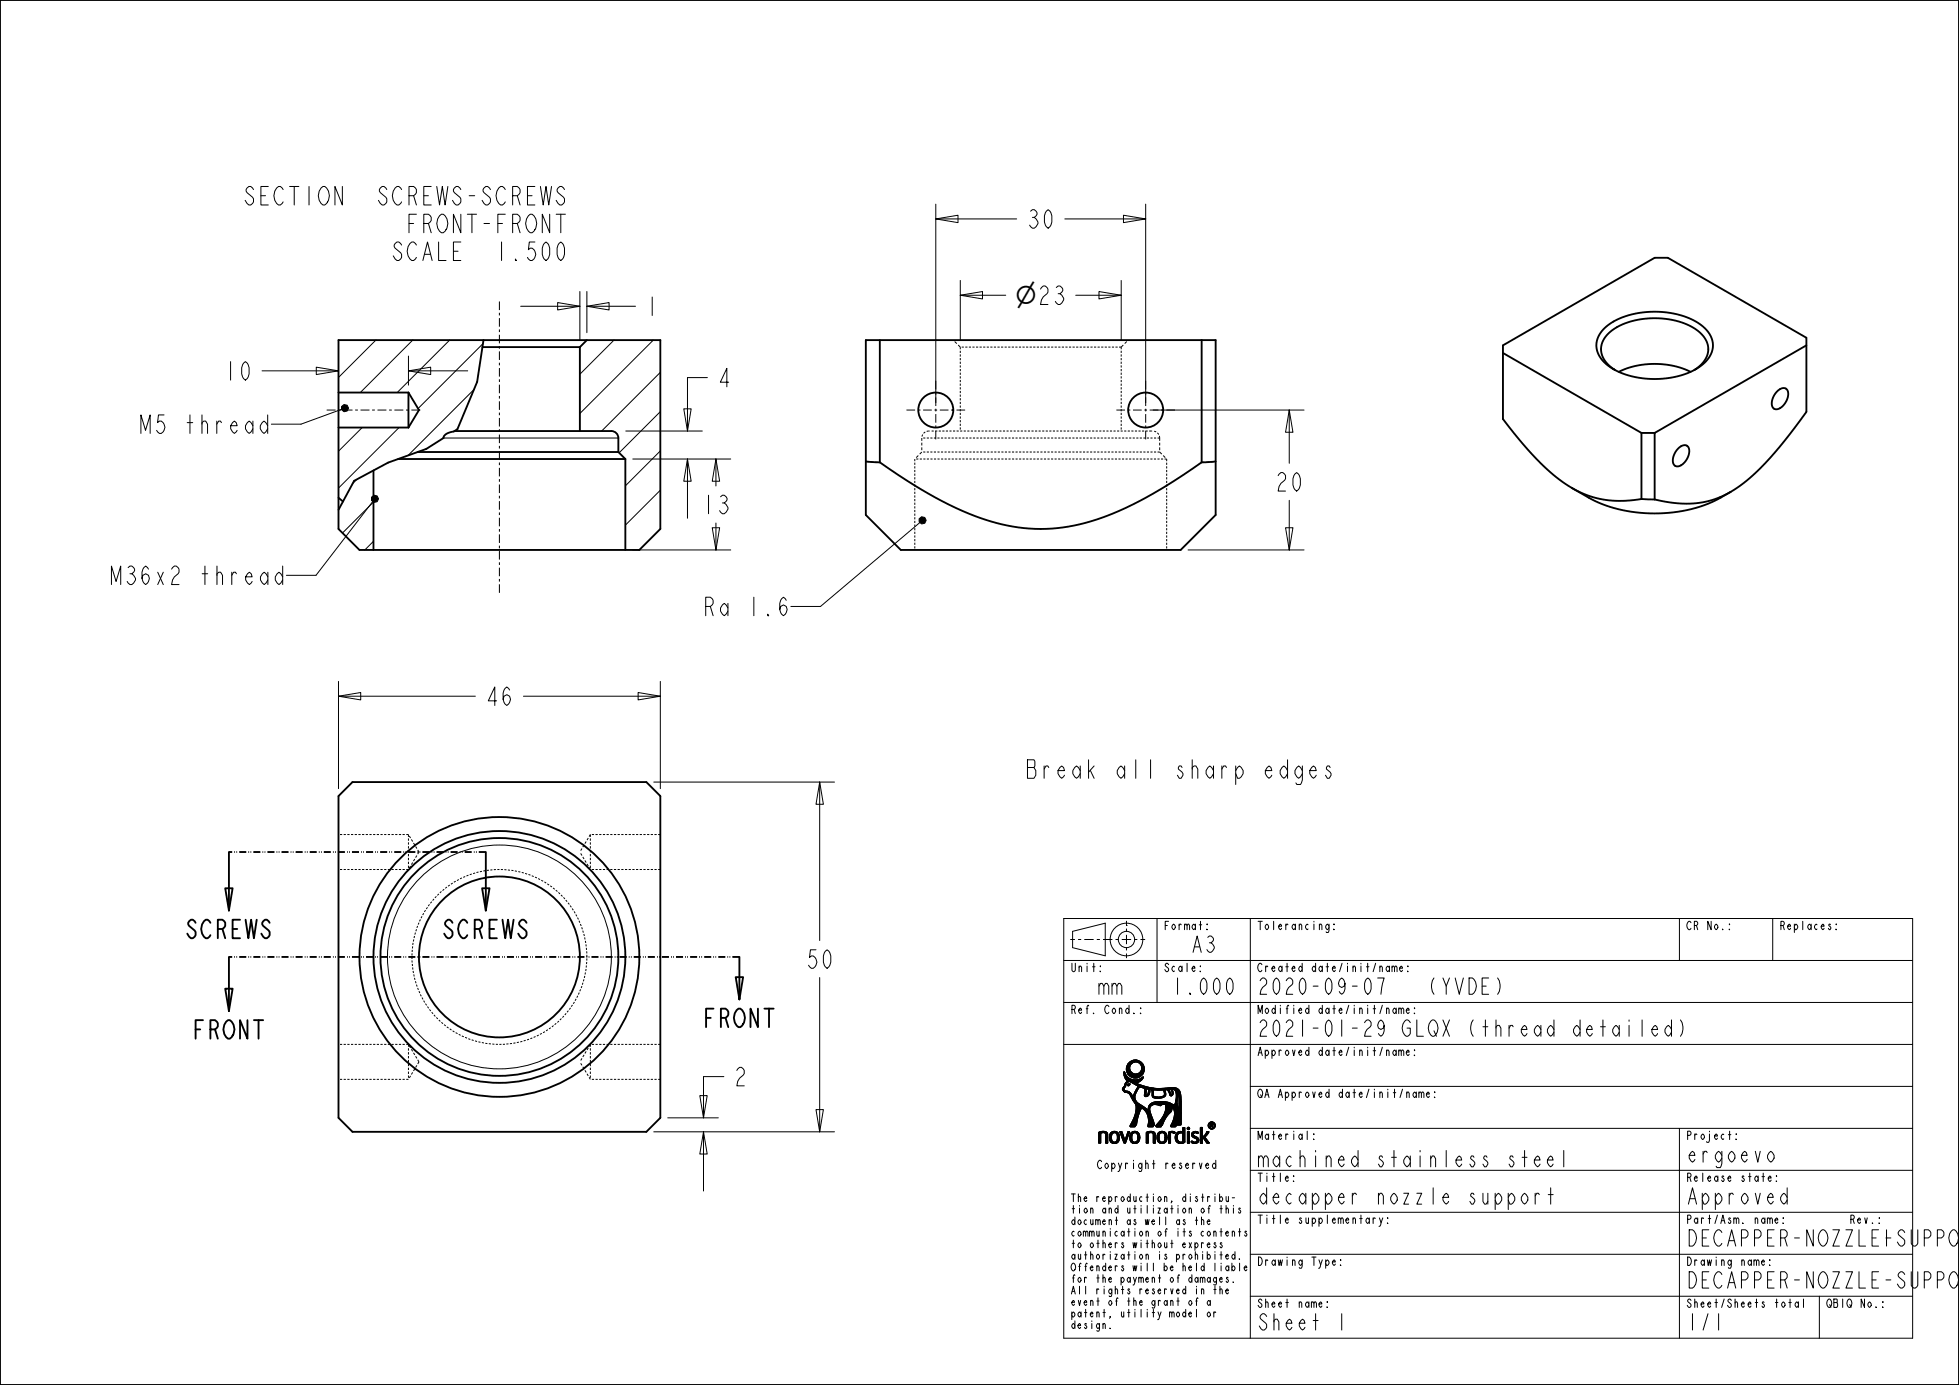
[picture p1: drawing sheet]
<svg xmlns="http://www.w3.org/2000/svg" width="420mm" height="297mm" viewBox="0 0 420 297" stroke-linecap="round" stroke-linejoin="round" font-family="sans-serif">
<g fill="none" stroke="#000" stroke-width=".4">
<path d="M0 0h420v297h-420zM72.6 72.9h69v40.5l-4.5 4.5h-60l-4.5-4.5zM103.4 74.4h20.9M103.7 72.9l-1.4 9-4.2 10.1-.8 .5-1.1 .3a1.54 1.54 0 0 0-1.1 1.1M124.3 74.4v18M125.8 72.9l-1.5 1.5M185.6 72.9h75v37.5l-7.5 7.5h-60l-7.5-7.5zM188.6 72.9v26.2M257.6 72.9v26.2M322.2 75.7l29.7 17.1M344 70.3a17 17 0 0 1 12.4-3.4 13.4 13.4 0 0 1 9.9 4.4 4.8 4.8 0 0 1-1.2 6.8 18 18 0 0 1-13.7 2.9 11.8 11.8 0 0 1-8.4-4.5 4.7 4.7 0 0 1 1-6.2zM345.9 79.1l.4 .3"/>
<path d="M345.9 79.1a4.7 4.7 0 0 1-2.1-6.2 10.4 10.4 0 0 1 7.5-4.4 16.2 16.2 0 0 1 13.3 2.9 4.5 4.5 0 0 1-.6 7.4l-.8 .6M347.1 79.7a18.2 18.2 0 0 1 15.3 0M387.3 74.1l-32.5 18.7M72.6 91.7h15M72.6 84.2h15M85.4 98.4h48.7M87.6 84.2v7.5M87.6 84.2l2.2 3.7-2.2 3.8M89.5 96.9h43.1M95.1 93.9h.1M95.1 93.9l-3.7 2.4-8.2 2.9-7.3 3.9-3.3 6.2M97.4 92.4h33.7a1.5 1.5 0 0 1 1.5 1.5v3"/>
<path d="M132.6 96.9l1.5 1.5M134.1 98.4v19.5M185.6 99l3 .1M188.6 99.1a87.4 87.4 0 0 0 22.6 12.3 37.8 37.8 0 0 0 28.6-1.8 100.3 100.3 0 0 0 17.8-10.5M260.6 99l-3 .1M351.9 92.8h2.9M351.9 92.8v14.2M354.8 92.8v14.3M359.9 96.1a1.25 1.25 0 0 1 2.2 0 3.4 3.4 0 0 1-2.5 3.9 1.23 1.23 0 0 1-.9-1.7l.4-1.1zM381.1 83.8a1.25 1.25 0 0 1 2.2 0 3.4 3.4 0 0 1-2.5 4 1.23 1.23 0 0 1-.9-1.8l.4-1.1zM72.6 106.7l.9 .8M80.1 100.9v17"/>
<path d="M337.1 104.7l3.5 2a31.3 31.3 0 0 0 28.3 0l2.1-1.2M337.1 104.7a47.4 47.4 0 0 1-12.5-11.8l-2.4-3v-15.8l32.6-18.8h2.8l29.7 17.1v15.9a71.7 71.7 0 0 1-13.6 15.4l-2.7 1.8M337.1 104.7a21 21 0 0 0 14.8 2.3M351.9 107l2.9 .1M371 105.5a19.5 19.5 0 0 1-14.8 1.9l-1.4-.3M75.6 167.7h63l3 3v69l-3 3h-63l-3-3v-69zM41.9 197.9l-.6-.7a.91 .91 0 0 0-1 1l.6 .7a1.39 1.39 0 0 1 .8 2l-.4 .3a1.31 1.31 0 0 1-1.1-1M45.1 197.9l-.6-.7a1.31 1.31 0 0 0-1.2 1 2.47 2.47 0 0 0 .8 3h.4l.6-.7M46.7 199.2h1l.6-.7v-.6l-.6-.7h-1v4M47.7 199.2l.6 2M48.3 190.5h1.6l-.8 4.7zM49.1 182.7v12.5"/>
<path d="M49.9 199.2h1M51.5 197.2h-1.6v4h1.6M52.7 197.2l.5 4 .6-4 .6 4 .6-4M57.8 197.9l-.6-.7a.91 .91 0 0 0-1 1l.6 .7a1.39 1.39 0 0 1 .8 2l-.4 .3a1.31 1.31 0 0 1-1.2-1M97 197.9l-.6-.7a.91 .91 0 0 0-1 1l.6 .7a1.39 1.39 0 0 1 .8 2l-.4 .3a1.31 1.31 0 0 1-1.2-1M100.2 197.9l-.6-.7a1.31 1.31 0 0 0-1.2 1 2.47 2.47 0 0 0 .8 3h.4l.6-.7M101.8 199.2h1l.6-.7v-.6l-.6-.7h-1v4M102.8 199.2l.6 2M103.4 190.5h1.5l-.7 4.7zM104.2 182.7v12.5M104.9 199.2h1M106.5 197.2h-1.6v4h1.6"/>
<path d="M107.7 197.2l.6 4 .6-4 .6 4 .6-4M112.9 197.9l-.6-.7a.91 .91 0 0 0-1 1l.6 .7a1.39 1.39 0 0 1 .8 2l-.4 .3a1.31 1.31 0 0 1-1.2-1M43.5 218.8h-1.6v3.9M48.3 212h1.6l-.8 4.8zM48.5 219.1l.4-.3a1.31 1.31 0 0 1 1.2 1 2.47 2.47 0 0 1-.8 2.9 1.31 1.31 0 0 1-1.2-1 2.6 2.6 0 0 1 .4-2.6zM49.1 205.2v11.6M53 218.8v3.9l-1.5-3.9v3.9M54.4 218.8h2M55.4 218.8v3.9M151.4 218.3h1M153 216.3h-1.6v4M154.6 218.3h.9l.6-.7v-.6l-.6-.7h-.9v4"/>
<path d="M155.5 218.3l.6 2M157.7 209.5h1.6l-.8 4.8zM157.9 216.6l.4-.3a1.31 1.31 0 0 1 1.2 1 2.47 2.47 0 0 1-.8 3 1.31 1.31 0 0 1-1.2-1 2.6 2.6 0 0 1 .4-2.7zM158.5 205.2v9.1M162.5 216.3v4l-1.6-4v4M163.9 216.3h2M164.9 216.3v4M41.9 220.7h1M45.1 220.7h1l.6-.6v-.7l-.6-.6h-1v3.9M46.1 220.7l.6 2"/>
<circle cx="200.6" cy="87.9" r="3.8"/>
<circle cx="245.6" cy="87.9" r="3.8"/>
<circle cx="107.1" cy="205.2" r="30"/>
<circle cx="107.1" cy="205.2" r="25.5"/>
<circle cx="107.1" cy="205.2" r="27"/>
<circle cx="107.1" cy="205.2" r="17.3"/>
</g>
<path d="M104.2 182.7h-55.1M158.5 205.2h-109.4" fill="none" stroke="#000" stroke-width=".4" stroke-dasharray="1.5 .5 .2 .3 .2 .5" stroke-linecap="butt"/>
<g fill="none" stroke="#000" stroke-width=".21">
<path d="M72.7 72.9l-.1 .1M80.6 72.9l-8 8M88.5 72.9l-11.3 11.3M96.4 72.9l-11.2 11.3M103.5 73.7l-13.9 13.9M107.1 64.6v1.9M107.1 67.1v.5M107.1 68.2v1.9M107.1 70.6v.6M107.1 71.8v1.8M107.1 74.2v.6M107.1 75.4v1.8"/>
<path d="M107.1 77.8v.5M107.1 78.9v1.9M131.6 72.9l-7.3 7.4M140.1 72.9l-15.8 15.8M141.6 79.8l-12.6 12.6M204.7 73.2l.4 .5M205.4 74l.5 .4v.5M205.9 75.2v.5M205.9 76v.5M205.9 76.8v.4M205.9 77.6v.4M205.9 78.3v.5"/>
<path d="M205.9 79.1v.5M205.9 79.9v.5M206.2 74.4h.4M207 74.4h.4M207.7 74.4h.5M208.5 74.4h.4M209.3 74.4h.4M210 74.4h.5M210.8 74.4h.4M211.6 74.4h.4M212.3 74.4h.5M213.1 74.4h.4"/>
<path d="M213.9 74.4h.4M214.6 74.4h.5M215.4 74.4h.4M216.2 74.4h.4M216.9 74.4h.5M217.7 74.4h.4M218.5 74.4h.4M219.2 74.4h.5M220 74.4h.4M220.8 74.4h.4M221.5 74.4h.5M222.3 74.4h.4"/>
<path d="M223.1 74.4h.4M223.8 74.4h.5M224.6 74.4h.4M225.4 74.4h.4M226.1 74.4h.5M226.9 74.4h.4M227.7 74.4h.4M228.4 74.4h.5M229.2 74.4h.4M230 74.4h.4M230.7 74.4h.5M231.5 74.4h.4"/>
<path d="M232.3 74.4h.4M233 74.4h.5M233.8 74.4h.4M234.6 74.4h.4M235.3 74.4h.5M236.1 74.4h.4M236.9 74.4h.4M237.6 74.4h.5M238.4 74.4h.4M239.2 74.4h.4M239.9 74.4h.5M240.4 74.4v.5"/>
<path d="M240.4 75.2v.5M240.4 76v.5M240.4 76.8v.4M240.4 77.6v.4M240.4 78.3v.5M240.4 79.1v.5M240.4 79.9v.5M240.8 74l-.4 .4M241.6 73.2l-.5 .5M70 87.9h1.9M72.5 87.9h.6M73.2 87.8l-8.7 3.2h-6.3"/>
<path d="M73.2 87.2l.6-.5 .6 .2 .3 .6-.3 .6-.6 .2-.6-.4zM73.7 87.9h1.9M76.2 87.9h.5M77.3 87.9h1.9M77.7 91.7l-5.1 5.1M79.8 87.9h.6M80.9 87.9h1.9M83.4 87.9h.6M84.6 87.9h1.9M85.6 91.7l-13 13M87.1 87.9h.5M88.2 87.9h1.9"/>
<path d="M95.1 93.9h37.5M101.6 83.5l-14.1 14.2M107.1 81.3v.6M107.1 82.5v1.8M107.1 84.9v.6M107.1 86.1v1.8M107.1 88.5v.5M107.1 89.6v1.9M107.1 92v.6M107.1 93.2v1.8M107.1 95.6v.6M107.1 96.8v1.8"/>
<path d="M107.1 99.2v.5M141.6 88.3l-8.9 8.8M141.6 96.7l-7.5 7.5M185.6 99h.6M186.6 99.1h.6M187.6 99.1h.6M194.3 87.9h1.9M196.1 98.4v.5M196.1 99.2v.5M196.1 100v.5M196.1 98.4h.1M196.4 98.4h.5"/>
<path d="M196.8 87.9h.5M196.9 97.7l-.5 .4M197.2 98.4h.5M197.6 93.9v.6M197.6 94.9v.6M197.6 95.9v.6M197.6 96.9h.1M197.6 96.9l-.4 .5M197.8 93.2l-.1 .4M197.9 87.9h1.9M197.9 93.9h.5M197.9 96.9h.5"/>
<path d="M198 98.4h.4M198.4 92.6l-.4 .3M198.7 93.9h.5M198.7 96.9h.5M198.7 98.4h.5M199.3 92.4l-.6 .1M199.4 92.4h.1M199.5 93.9h.4M199.5 96.9h.4M199.5 98.4h.4M199.7 92.4h.5M200.2 93.9h.5"/>
<path d="M200.2 96.9h.5M200.2 98.4h.5M200.3 87.9h.6M200.5 92.4h.5M200.6 81.6v1.9M200.6 84.1v.5M200.6 85.2v1.9M200.6 87.6v.6M200.6 88.8v1.8M200.6 91.2v.6M200.6 92.4v1.8M201 93.9h.4"/>
<path d="M201 96.9h.4M201 98.4h.5M201.3 92.4h.4M201.5 87.9h1.8M201.7 93.9h.5M201.7 96.9h.5M201.8 98.4h.4M202 92.4h.5M202.5 93.9h.5M202.5 96.9h.5M202.5 98.4h.5M202.8 92.4h.4"/>
<path d="M203.3 93.9h.4M203.3 96.9h.4M203.3 98.4h.4M203.6 92.4h.4M203.9 87.9h.6M204 93.9h.5M204 96.9h.5M204 98.4h.5M204.3 92.4h.5M204.8 93.9h.4M204.8 96.9h.4M204.8 98.4h.5"/>
<path d="M205.1 87.9h1.8M205.1 92.4h.4M205.5 93.9h.5M205.5 96.9h.5M205.6 98.4h.4M205.8 92.4h.5M205.9 80.7v.5M205.9 81.5v.4M205.9 82.3v.4M205.9 83v.5M205.9 83.8v.5M205.9 84.6v.5"/>
<path d="M205.9 85.4v.5M205.9 86.2v.4M205.9 87v.4M205.9 87.7v.5M205.9 88.5v.5M205.9 89.3v.5M205.9 90.1v.5M205.9 90.9v.4M205.9 91.6v.5M205.9 92.4h.1M206.3 93.9h.5M206.3 96.9h.5"/>
<path d="M206.3 98.4h.5M206.6 92.4h.5M207.1 93.9h.4M207.1 96.9h.4M207.1 98.4h.4M207.4 92.4h.4M207.8 93.9h.5M207.8 96.9h.5M207.8 98.4h.5M208.1 92.4h.5M208.6 93.9h.4M208.6 96.9h.4"/>
<path d="M208.6 98.4h.5M208.9 92.4h.5M209.4 93.9h.4M209.4 96.9h.4M209.4 98.4h.4M209.7 92.4h.4M210.1 93.9h.5M210.1 96.9h.5M210.1 98.4h.5M210.4 92.4h.5M210.9 93.9h.4M210.9 96.9h.4"/>
<path d="M210.9 98.4h.4M211.2 92.4h.5M211.6 93.9h.5M211.6 96.9h.5M211.6 98.4h.5M212 92.4h.4M212.4 93.9h.5M212.4 96.9h.5M212.4 98.4h.5M212.7 92.4h.5M213.2 93.9h.4M213.2 96.9h.4"/>
<path d="M213.2 98.4h.4M213.5 92.4h.5M213.9 93.9h.5M213.9 96.9h.5M213.9 98.4h.5M214.3 92.4h.4M214.7 93.9h.4M214.7 96.9h.4M214.7 98.4h.4M215 92.4h.5M215.4 93.9h.5M215.4 96.9h.5"/>
<path d="M215.4 98.4h.5M215.8 92.4h.4M216.2 93.9h.5M216.2 96.9h.5M216.2 98.4h.5M216.6 92.4h.4M217 93.9h.4M217 96.9h.4M217 98.4h.4M217.3 92.4h.5M217.7 93.9h.5M217.7 96.9h.5"/>
<path d="M217.7 98.4h.5M218.1 92.4h.4M218.5 93.9h.4M218.5 96.9h.4M218.5 98.4h.4M218.8 92.4h.5M219.2 93.9h.5M219.2 96.9h.5M219.3 98.4h.4M219.6 92.4h.5M220 93.9h.5M220 96.9h.5"/>
<path d="M220 98.4h.5M220.4 92.4h.4M220.8 93.9h.4M220.8 96.9h.4M220.8 98.4h.4M221.1 92.4h.5M221.5 93.9h.5M221.5 96.9h.5M221.5 98.4h.5M221.9 92.4h.5M222.3 93.9h.4M222.3 96.9h.4"/>
<path d="M222.3 98.4h.4M222.7 92.4h.4M223.1 93.9h.4M223.1 96.9h.4M223.1 98.4h.4M223.4 92.4h.5M223.8 98.4h.5M223.8 93.9h.5M223.8 96.9h.5M224.2 92.4h.5M224.6 98.4h.4M224.6 93.9h.4"/>
<path d="M224.6 96.9h.4M225 92.4h.4M225.3 98.4h.5M225.3 93.9h.5M225.3 96.9h.5M225.7 92.4h.5M226.1 98.4h.5M226.1 93.9h.5M226.1 96.9h.5M226.5 92.4h.5M226.9 98.4h.4M226.9 93.9h.4"/>
<path d="M226.9 96.9h.4M227.3 92.4h.4M227.6 98.4h.5M227.6 93.9h.5M227.6 96.9h.5M228 92.4h.5M228.4 98.4h.4M228.4 93.9h.4M228.4 96.9h.4M228.8 92.4h.4M229.1 98.4h.5M229.1 93.9h.5"/>
<path d="M229.1 96.9h.5M229.6 92.4h.4M229.9 98.4h.5M229.9 93.9h.5M229.9 96.9h.5M230.3 92.4h.5M230.7 98.4h.4M230.7 93.9h.4M230.7 96.9h.4M231.1 92.4h.4M231.4 98.4h.5M231.4 93.9h.5"/>
<path d="M231.4 96.9h.5M231.8 92.4h.5M232.2 98.4h.4M232.2 93.9h.4M232.2 96.9h.4M232.6 92.4h.5M232.9 98.4h.5M232.9 93.9h.5M232.9 96.9h.5M233.4 92.4h.4M233.7 98.4h.5M233.7 93.9h.5"/>
<path d="M233.7 96.9h.5M234.1 92.4h.5M234.5 98.4h.4M234.5 93.9h.4M234.5 96.9h.4M234.9 92.4h.5M235.2 98.4h.5M235.2 93.9h.5M235.2 96.9h.5M235.7 92.4h.4M236 98.4h.4M236 93.9h.4"/>
<path d="M236 96.9h.4M236.4 92.4h.5M236.7 98.4h.5M236.8 93.9h.4M236.8 96.9h.4M237.2 92.4h.5M237.5 98.4h.5M237.5 93.9h.5M237.5 96.9h.5M238 92.4h.4M238.3 98.4h.4M238.3 93.9h.4"/>
<path d="M238.3 96.9h.4M238.7 92.4h.5M239 98.4h.5M239 93.9h.5M239 96.9h.5M239.3 87.9h1.9M239.5 92.4h.5M239.8 98.4h.4M239.8 93.9h.5M239.8 96.9h.5M240.3 92.4h.4M240.4 80.7v.5"/>
<path d="M240.4 81.5v.4M240.4 82.3v.4M240.4 83v.5M240.4 83.8v.5M240.4 84.6v.5M240.4 85.4v.5M240.4 86.2v.4M240.4 87v.4M240.4 87.7v.5M240.4 88.5v.5M240.4 89.3v.5M240.4 90.1v.5"/>
<path d="M240.4 90.9v.4M240.4 91.6v.5M240.4 92.4h.1M240.5 98.4h.5M240.6 93.9h.4M240.6 96.9h.4M241 92.4h.5M241.3 98.4h.5M241.3 93.9h.5M241.3 96.9h.5M241.8 87.9h.5M241.8 92.4h.4"/>
<path d="M242.1 98.4h.4M242.1 93.9h.4M242.1 96.9h.4M242.6 92.4h.4M242.8 98.4h.5M242.8 93.9h.5M242.8 96.9h.5M242.9 87.9h1.9M243.3 92.4h.5M243.6 98.4h.4M243.6 93.9h.5M243.6 96.9h.5"/>
<path d="M244.1 92.4h.4M244.3 98.4h.5M244.4 93.9h.4M244.4 96.9h.4M244.8 92.4h.5M245.1 98.4h.5M245.1 93.9h.5M245.1 96.9h.5M245.3 87.9h.6M245.6 92.4h.5M245.6 81.6v1.9M245.6 84.1v.5"/>
<path d="M245.6 85.2v1.9M245.6 87.6v.6M245.6 88.8v1.8M245.6 91.2v.6M245.6 92.4v1.8M245.9 98.4h.4M245.9 93.9h.4M245.9 96.9h.4M246.4 92.4h.6M246.5 87.9h1.8M246.6 98.4h.5M246.6 93.9h.5"/>
<path d="M246.6 96.9h.5M247.4 98.4h.4M247.4 93.9h.5M247.4 96.9h.5M247.4 92.5l.5 .1M248.1 92.8l.3 .4M248.2 98.4h.4M248.2 93.9h.4M248.2 96.9h.4M248.6 93.5v.4M248.6 96.9l.5 .5M248.6 93.9v.6"/>
<path d="M248.6 94.9v.6M248.6 95.9v.6M248.6 96.9h.1M248.9 98.4h.5M248.9 87.9h.6M249.4 97.7l.4 .4M249.7 98.4h.4v.5M250.1 87.9h1.8M250.1 99.2v.5M250.1 100v.5M258.2 99.1h-.6M259.2 99.1h-.6"/>
<path d="M260.2 99l-.6 .1M76.5 102.8l-.9 .9M79.6 106.6l.6-.4 .7 .1 .3 .7-.3 .6-.7 .1-.6-.4zM79.9 107.6l-12.2 15.8h-6.3M80.1 107.7l-6.7 6.6M80.1 116.1l-1.9 1.8M107.1 100.3v1.9M107.1 102.7v.6M107.1 103.9v1.8M107.1 106.3v.6M107.1 107.5v1.8M107.1 109.9v.6"/>
<path d="M107.1 111v1.9M107.1 113.4v.6M107.1 114.6v1.8M107.1 117v.6M107.1 118.2v1.8M141.6 105.1l-7.5 7.5M196.1 100.8v.4M196.1 101.6v.4M196.1 102.3v.5M196.1 103.1v.5M196.1 103.9v.5M196.1 104.7v.4"/>
<path d="M196.1 105.5v.4M196.1 106.2v.5M196.1 107v.5M196.1 107.8v.5M196.1 108.6v.4M196.1 109.4v.4M196.1 110.1v.5M196.1 110.9v.5M196.1 111.7v.5M196.1 112.5v.4M196.1 113.3v.4M196.1 114v.5"/>
<path d="M196.1 114.8v.5M196.1 115.6v.5M196.1 116.4v.4M196.1 117.2v.4M196.1 117.9h.1M197.1 111.2l.5-.4 .7 .2 .3 .6-.3 .6-.7 .2-.5-.5zM197.2 112.1l-21.3 18h-6.3M250.1 100.8v.4M250.1 101.6v.4M250.1 102.3v.5M250.1 103.1v.5M250.1 103.9v.5"/>
<path d="M250.1 104.7v.4M250.1 105.5v.4M250.1 106.2v.5M250.1 107v.5M250.1 107.8v.5M250.1 108.6v.4M250.1 109.4v.4M250.1 110.1v.5M250.1 110.9v.5M250.1 111.7v.5M250.1 112.5v.4M250.1 113.3v.4"/>
<path d="M250.1 114v.5M250.1 114.8v.5M250.1 115.6v.5M250.1 116.4v.4M250.1 117.2v.4M250.1 117.9h.1M107.1 120.6v.6M107.1 121.7v1.9M107.1 124.1v.6M107.1 125.3v1.8M72.9 179h.5M73.7 179h.5"/>
<path d="M74.5 179h.4M75.3 179h.4M76 179h.5M76.8 179h.5M77.6 179h.5M78.4 179h.5M79.2 179h.5M80 179h.5M80.8 179h.5M81.6 179h.4M82.4 179h.4M83.2 179h.4"/>
<path d="M83.9 179h.5M84.7 179h.5M85.5 179h.5M86.3 179h.5M87.1 179h.5M87.6 179v.5M87.6 179.8v.5M87.6 179h.1M87.8 179.3l.2 .4M126.1 179.7l-.2 .5M126.3 179.4l.3-.4v.5M126.6 179.8v.5"/>
<path d="M126.9 179h.5M127.7 179h.5M128.5 179h.4M129.3 179h.4M130 179h.5M130.8 179h.5M131.6 179h.5M132.4 179h.5M133.2 179h.5M134 179h.5M134.8 179h.5M135.6 179h.4"/>
<path d="M136.4 179h.4M137.2 179h.4M137.9 179h.5M138.7 179h.5M139.5 179h.5M140.3 179h.5M141.1 179h.5M72.9 186.5h.5M73.7 186.5h.5M74.5 186.5h.4M75.3 186.5h.4M76 186.5h.5"/>
<path d="M76.8 186.5h.5M77.6 186.5h.5M78.4 186.5h.5M79.2 186.5h.5M80 186.5h.5M80.8 186.5h.5M81.6 186.5h.4M82.4 186.5h.4M83.2 186.5h.4M83.9 186.5h.5M84.7 186.5h.5M85.5 186.5h.5"/>
<path d="M86.3 186.5h.5M87.1 186.5h.5M87.6 180.6v.5M87.6 181.5v.5M87.6 182.3v.5M87.6 183.1v.5M87.6 184v.5M87.6 184.8v.5M87.6 185.6v.5M87.6 186.5h.1M88 185.7l-.2 .5M88.2 180l.3 .5"/>
<path d="M88.5 185l-.3 .4M88.7 180.8l.2 .4M88.9 184.2l-.2 .5M89.1 181.5l.3 .5M89.4 183.5l-.3 .4M89.6 182.3l.2 .4-.2 .5M124.3 182.7h.1M124.5 183l.3 .5M124.8 182l-.3 .4M124.9 183.8l.3 .4M125.2 181.2l-.3 .5M125.4 184.5l.3 .5"/>
<path d="M125.7 180.5l-.3 .4M125.9 185.3l.2 .4M126.3 186l.3 .5M126.6 180.6v.5M126.6 181.5v.5M126.6 182.3v.5M126.6 183.1v.5M126.6 184v.5M126.6 184.8v.5M126.6 185.6v.5M126.6 186.5h.1M126.9 186.5h.5"/>
<path d="M127.7 186.5h.5M128.5 186.5h.4M129.3 186.5h.4M130 186.5h.5M130.8 186.5h.5M131.6 186.5h.5M132.4 186.5h.5M133.2 186.5h.5M134 186.5h.5M134.8 186.5h.5M135.6 186.5h.4M136.4 186.5h.4"/>
<path d="M137.2 186.5h.4M137.9 186.5h.5M138.7 186.5h.5M139.5 186.5h.5M140.3 186.5h.5M141.1 186.5h.5M228.1 197h182v90h-182zM230 199.7l7-1.7v7l-7-1.8zM241.5 198.5h.1M241.5 197.5v1M241.5 199.1v.7M248.1 197v18"/>
<path d="M268.1 197v90M360.1 197v9M380.1 197v9M228.1 215h182M228.1 206h182M229.5 201.5h1M231.1 201.5h.7M232.5 201.5h2M235.1 201.5h.7M236.5 201.5h2M239.2 201.5h.6M240.5 201.5h2"/>
<path d="M241.5 200.5v2M241.5 203.1v.7M241.5 204.5v1M243.2 201.5h.6M244.5 201.5h1M360.3 218.7a3.1 3.1 0 0 1 0 3.5M72.9 231.5h.5M72.9 224h.5M73.7 231.5h.5M73.7 224h.5M74.5 231.5h.4M74.5 224h.4"/>
<path d="M75.3 231.5h.4M75.3 224h.4M76 231.5h.5M76 224h.5M76.8 231.5h.5M76.8 224h.5M77.6 231.5h.5M77.6 224h.5M78.4 231.5h.5M78.4 224h.5M79.2 231.5h.5M79.2 224h.5"/>
<path d="M80 231.5h.5M80 224h.5M80.8 231.5h.5M80.8 224h.5M81.6 231.5h.4M81.6 224h.4M82.4 231.5h.4M82.4 224h.4M83.2 231.5h.4M83.2 224h.4M83.9 231.5h.5M83.9 224h.5"/>
<path d="M84.7 231.5h.5M84.7 224h.5M85.5 231.5h.5M85.5 224h.5M86.3 231.5h.5M86.3 224h.5M87.1 231.5h.5M87.1 224h.5M87.6 224h.1M87.6 224v.5M87.6 224.8v.5M87.6 225.6v.5"/>
<path d="M87.6 226.5v.5M87.6 227.3v.5M87.6 228.1v.5M87.6 229v.5M87.6 229.8v.5M87.6 230.6v.5M87.6 231.5h.1M87.8 224.3l.2 .4M88 230.7l-.2 .5M88.2 225l.3 .5M88.5 230l-.3 .4M88.7 225.8l.2 .4"/>
<path d="M88.9 229.2l-.2 .5M89.1 226.5l.3 .5M89.4 228.5l-.3 .4M89.6 227.3l.2 .4-.2 .5M124.3 227.7h.1M124.5 228l.3 .5M124.8 227l-.3 .4M124.9 228.8l.3 .4M125.2 226.2l-.3 .5M125.4 229.5l.3 .5M125.7 225.5l-.3 .4M125.9 230.3l.2 .4"/>
<path d="M126.1 224.7l-.2 .5M126.3 231l.3 .5M126.3 224.4l.3-.4v.5M126.6 224.8v.5M126.6 225.6v.5M126.6 226.5v.5M126.6 227.3v.5M126.6 228.1v.5M126.6 229v.5M126.6 229.8v.5M126.6 230.6v.5M126.6 231.5h.1"/>
<path d="M126.9 231.5h.5M126.9 224h.5M127.7 231.5h.5M127.7 224h.5M128.5 231.5h.4M128.5 224h.4M129.3 231.5h.4M129.3 224h.4M130 231.5h.5M130 224h.5M130.8 231.5h.5M130.8 224h.5"/>
<path d="M131.6 231.5h.5M131.6 224h.5M132.4 231.5h.5M132.4 224h.5M133.2 231.5h.5M133.2 224h.5M134 231.5h.5M134 224h.5M134.8 231.5h.5M134.8 224h.5M135.6 231.5h.4M135.6 224h.4"/>
<path d="M136.4 231.5h.4M136.4 224h.4M137.2 231.5h.4M137.2 224h.4M137.9 231.5h.5M137.9 224h.5M138.7 231.5h.5M138.7 224h.5M139.5 231.5h.5M139.5 224h.5M140.3 231.5h.5M140.3 224h.5"/>
<path d="M141.1 231.5h.5M141.1 224h.5M228.1 224h182M240.6 233.5l.4-.1-.1 .2-.2 .1zM240.7 233.7l.2-.1 .2 .2-.1 .3zM240.7 233.3l.6-.4-.3 .5-.4 .1zM240.9 230.1l.2-.2 .1 .2-.2 .5zM241 229.8h.1a2.47 2.47 0 0 0 4 1.1 2.22 2.22 0 0 1-1.4 1.4 12.4 12.4 0 0 0 7.9 .9 1.63 1.63 0 0 1 1.6 2v5.9l-1 .2-.2 .3h-.9l-.1-.1a4.1 4.1 0 0 0 .4-4.1l-.2 .8a9.4 9.4 0 0 0-2.1 3.1l-.2 .3h-1l-.1-.1a6.5 6.5 0 0 0 2.1-4.3l-.1-.3-.2-.1-.8 .3a1.45 1.45 0 0 0-2.3 .6l.1 .8 .9 2.7-.3 .4h-1.1a3.4 3.4 0 0 0-1.3-4 10.4 10.4 0 0 0-1.2 3.6l-.3 .4h-.9l-.1-.2a6 6 0 0 0 1.1-4.7l-1.2-2-.3-.3a1.16 1.16 0 0 1-1.3-.9l1-1.7a2.51 2.51 0 0 1-.6-2zM241 229.8l.1 .1-.2 .2zM241.1 233.8l.2 .2a1.43 1.43 0 0 1 1.4 .9l-.2 .3a1.39 1.39 0 0 0-1.4-1l-.1-.1zM241.2 232.5l.3-.2-.2 .6-.6 .4zM241.2 230.1l.6 .9 .4 .3-.8 .2-.4-.9z"/>
<path d="M241.3 232.2l.7-.3-.8 .6zM241.4 231.5l.8-.2 1.1 .3h1.4a1.7 1.7 0 0 1-2.5 .3l-.6-.1zM241.5 229.3l.7-.3 .1 .6-.7 .2zM241.6 228.7l.7-.2-.1 .5-.7 .3zM241.6 229.8l.7-.2 .2 .3-.8 .2zM241.6 231.8l.5 .1-.8 .3zM241.7 230.1l.8-.2 .3 .2-1 .2zM241.8 232.1l.5-.1 1.7 .9-1.1 2.2-.3-.4a1.74 1.74 0 0 0-1.4-.8l-.3-.4zM241.8 232.5l.2-.1a.2 .2 0 0 1 .3 .1 .2 .2 0 0 1-.2 .3h-.3zM241.8 232.5a.26 .26 0 0 1 .3-.2 .26 .26 0 0 1 .2 .3 .26 .26 0 0 1-.3 .2h-.2zM241.8 228.2l1-.3-.5 .6-.7 .2zM241.8 230.3l1-.2 .5 .2h1.7a1.93 1.93 0 0 1-3.2 0z"/>
<path d="M242.1 227.8a1.93 1.93 0 0 1 2.6 0 1.93 1.93 0 0 1 .3 2.5h-1.3a1.3 1.3 0 0 0 1.1-1.5 1.3 1.3 0 0 0-1.5-1.1zM242.1 227.8l1.2-.1-1.5 .5zM242.7 234.9l.2 .2-.4 .1zM242.8 227.4l.9-.1zM243 232.3l.9-.1-.2 .1 .2 .1-.4 .3zM243.3 235.4a1.24 1.24 0 0 1 .1 1.2l-.5-.6zM243.4 234.1l.3-.1-.4 1.4-.4 .6-.4-.8 .4-.1zM243.5 238.3l1.3-.7-.8 1.7-1 .7zM243.5 232.7l.4-.3 1.4 .5 2.1 .5-2 .1-1.4-.5zM243.6 236.1l2.4 1.8-.6 .1-.6-.4-1.3 .7 .1-1-.2-.7zM243.8 233.3l.5-.2-.6 .9-.3 .1zM243.9 231.5l1.2-.6-.4 .7z"/>
<path d="M244 233l.4 .1-.6 .2zM244.2 233.2a.94 .94 0 0 1 1.1 .3 .94 .94 0 0 1 .1 1.1 .47 .47 0 0 0 .3 .6 .47 .47 0 0 0 .6-.4l.2-.8a.26 .26 0 0 1 .3-.4 .26 .26 0 0 1 .2 .4v.3a.92 .92 0 0 0 .2 1 .92 .92 0 0 0 1 .2 1.49 1.49 0 0 0 1.7-.7v-.6a.31 .31 0 0 1-.1-.6 .31 .31 0 0 1 .5 .2l.5 .9a.41 .41 0 0 0 .6 .2 .41 .41 0 0 0 .1-.6l-.2-.6a.42 .42 0 0 1 .5-.1 .42 .42 0 0 1 .3 .5 3.6 3.6 0 0 1-.4 2.8h-.1a5.4 5.4 0 0 0-4.9-.2l-.4 .5-.2 .8-1.4-1a1.92 1.92 0 0 1-.9-3.1zM245.4 234.9h.9l-.7 .3zM245.4 234.9h.4zM245.4 238a1.06 1.06 0 0 1 1.1 .2l1 2.9-1.4 .2a3.6 3.6 0 0 0-.7-3.3zM245.4 233.5l3-.1zM245.4 233.5h.4l-.3 .3zM245.4 233.5h.4zM245.4 233.4h3M245.5 233.8l.2-.2-.3 .7zM245.7 234.4l-.1 .4-.2 .1zM245.7 233.8v.6l-.4 .4 .1-.5z"/>
<path d="M245.8 233.5h.3a.96 .96 0 0 1-.4 1.4zM245.8 233.5l3.9-.1a3.9 3.9 0 0 1 2.9 .2l.5 .7-.9 .2-.3-.7-.6-.2 .2 1h-.2l-.1-.6-.3-.4h-4.7zM246.2 233.6h4.6l-4.6 .1zM246.2 233.7h.3l-.1 .9-.1 .3h-.5l.3-.4zM246.3 237.1l.9-.2a1.03 1.03 0 0 0-.7 1.3l-.4-.2zM246.5 236.9l.3-.3a5 5 0 0 1 4.4 .1zM246.5 236.9l3.1-.2-.9 .4-.1-.1a2.87 2.87 0 0 0-2.3 .1zM246.6 233.6h4zM246.9 233.7h3.1h-.2a1.13 1.13 0 0 1-.5 1.7l-.9 .1-1.2-.2h1.3a.93 .93 0 0 0 1.2-.7l-.1-.3a.54 .54 0 0 0-.5-.6l-2.2 .1zM246.9 233.8l.5-.1-.4 .3zM247 234l.2-.2 .1 .8-.3 .3zM247 235l.3-.1 .1 .2-.3 .1z"/>
<path d="M247.1 235.2l.3-.1 .3 .1-.5 .1zM247.2 235.3h1.1zM247.3 233.7h1.6a.76 .76 0 0 1 .7 .8 .76 .76 0 0 1-.8 .7 1.05 1.05 0 0 1-1.5-.4zM247.3 234.6v.3l-.3 .1zM248 233.7h1.1zM249.6 236.7h1.6l.3 .2-1.6 .1zM249.7 238.6l1.5-.4-.2 .3a6.1 6.1 0 0 0-1.8 2.7l-1.3 .1 1-1.3zM249.9 237l1.9-.2 .7 .3-2.6 .2zM249.9 238l1.5-.6-.2 .8-1.5 .4zM249.9 237.3l2.6-.2 .1 .5-1 .2-.2-.4-1.5 .6zM250 233.7l.6-.1zM250.3 233.7h.2l.1 .1-.2 .1z"/>
<path d="M250.4 233.9l.2-.1 .1 .2-.1 .2zM250.6 233.7a.6 .6 0 0 1 .6 .3 .6 .6 0 0 1-.1 .7zM250.7 234l.2 .2-.1 .4-.2-.4zM250.8 234.8l.7-.2-.1 .2-.5 .1zM250.9 234.2l.1 .4-.2 .2zM250.9 234.9l.5-.1zM251 234.6l.1 .1-.3 .1zM251 235h.2zM251.6 237.8l1-.2 .1 .2-.9 .6zM251.8 238.4l1-.6 .5 1-.1 2.1-2.1 .4a4.9 4.9 0 0 0 .7-2.9zM252 236.4l.4-.2 .1 .9-.7-.3zM252.2 234.5l.9-.2 .1 1.9-.4 .5-.1-2-.2-.2-.3 .5z"/>
<path d="M252.4 235.6v.6l-.4 .2zM252.5 234.6l-.1 1-.3 .4 .1-1zM252.5 234.5l.3 .9-.1 2.4a5.4 5.4 0 0 1-.2-3.2zM253.2 236.2l.1 2.6-.5-1v-1.1zM268.1 233h142M235.6 242.9h.8l-.4 .1-.4 2zM235.6 242.9h.9zM235.6 242.8l.2-.1a1.17 1.17 0 0 1 1.7 .4v1.9l-.4 .1v-1.7a.48 .48 0 0 0-.6-.5zM235.6 242.8a1.24 1.24 0 0 1 1.9 .4l-.1 1.9h-.3v-1.7a.59 .59 0 0 0-.4-.5 .59 .59 0 0 0-.7 .2v2h-.4zM236 243.1v2h-.4zM237.1 245.1l.4-.1zM237.9 243.5l.5-.2-.1 1-.4 .2z"/>
<path d="M237.9 244.5l.4-.2 .2 .4-.4 .1zM238 243.1l.5-.1-.1 .3-.5 .2zM238.1 244.8l.4-.1 .1 .1zM238.1 243l.5-.1-.6 .2zM238.1 244.9h.6zM238.1 242.9h.8zM238.2 242.9a1.15 1.15 0 0 1 1.4-.1 1.15 1.15 0 0 1 .4 1.4 1.12 1.12 0 0 1-1.4 1 1.12 1.12 0 0 1-.7-1.6zM238.2 244.9h1.5l-1.3 .2zM238.2 242.9a1.1 1.1 0 0 1 1.3-.2 1.1 1.1 0 0 1 .5 1.2l-.4 .2a.85 .85 0 0 0-.7-1.2zM238.4 245.1l1.2-.1-.7 .2zM238.5 243a.7 .7 0 0 1 .9 .1 .7 .7 0 0 1 .2 .8 .69 .69 0 0 1-.2 .9 .69 .69 0 0 1-.9-.1l-.2-.9zM239.6 244.1l.4-.2-.2 .9-.8 .1 .4-.2z"/>
<path d="M240.1 242.7h.4zM240.1 242.7h.4l.7 1.9 1-1.8-.9 2.3h-.3zM240.1 242.7h.4l.7 1.9 .6-1.9h.4l-.9 2.4h-.3zM241.8 242.7h.4l-1 1.9zM241.8 242.7h.4zM242.2 243.5l.5-.2v1l-.4 .2zM242.3 241.4l1.2-.1-.1 .2-1.1 .1zM242.3 241.6l1.1-.1-.2 .1zM242.3 244.5l.4-.2 .1 .4-.3 .1zM242.3 241.3l1.4-.2-.2 .2-1.2 .1zM242.4 243.1l.5-.1-.2 .3-.5 .2zM242.5 244.8l.3-.1 .2 .1z"/>
<path d="M242.5 243l.5-.1-.6 .2zM242.5 244.9h.5zM242.5 242.9h.7zM242.5 242.9a1.15 1.15 0 0 1 1.5-.1 1.15 1.15 0 0 1 .3 1.4 1.12 1.12 0 0 1-1.4 1 1.12 1.12 0 0 1-.7-1.6zM242.6 244.9h1.4l-1.2 .2zM242.6 242.9a1.14 1.14 0 0 1 1.3-.1zM242.6 242.9l1.3-.1 .4 .5 .1 .8-.2 .6-.2 .2h-.7a1.23 1.23 0 0 0 .4-1.9zM242.8 245.1l1.1-.1-.6 .2zM242.9 243a.7 .7 0 0 1 .9 .1 .7 .7 0 0 1 .1 .8 .69 .69 0 0 1-.2 .9 .69 .69 0 0 1-.9-.1l-.1-.9zM243 240l1-.7-.3 1.8-1.4 .2zM245.8 242.9h.8l-.4 .1-.4 2zM245.8 242.9h.9z"/>
<path d="M245.8 242.8l.3-.1a1.17 1.17 0 0 1 1.6 .4v1.9l-.4 .1v-1.7a.48 .48 0 0 0-.6-.5zM245.8 242.8a1.24 1.24 0 0 1 1.9 .4l-.1 1.9h-.3v-1.7a.59 .59 0 0 0-.4-.5 .59 .59 0 0 0-.7 .2v2h-.4zM246.1 241.5l1.3-.2-.3 .3zM246.1 241.3l1.4-.2-.1 .2-1.3 .2zM246.2 243.1v2h-.4zM247.3 245.1l.4-.1zM247.8 241.5l1.3-.2-.1 .3h-1zM247.9 241.3l1.3-.1-1.4 .3zM248 241.6h1zM248.1 244.1l.4-.2v.4l-.4 .2zM248.1 243.5l.5-.2-.1 .6-.4 .2zM248.1 244.5l.4-.2 .2 .4-.4 .1z"/>
<path d="M248.2 243.1l.5-.1-.1 .3-.5 .2zM248.3 244.8l.4-.1 .1 .1zM248.3 243l.5-.1-.6 .2zM248.3 244.9h.6zM248.3 242.9h.8zM248.4 242.9a1.15 1.15 0 0 1 1.4-.1 1.15 1.15 0 0 1 .4 1.4 1.12 1.12 0 0 1-1.4 1 1.12 1.12 0 0 1-.7-1.6zM248.4 244.9h1.5a1.13 1.13 0 0 1-1.5 0zM248.4 242.9a1.1 1.1 0 0 1 1.3-.2 1.1 1.1 0 0 1 .5 1.2l-.4 .2-.1-.8-.3-.4zM248.7 243a.7 .7 0 0 1 .9 .1 .7 .7 0 0 1 .2 .8 .69 .69 0 0 1-.2 .9 .69 .69 0 0 1-.9-.1l-.2-.9zM249.8 244.1l.4-.2-.2 .9-.8 .1 .4-.2zM250.5 242.9l.7-.1-.2 .2-.5 2.1zM250.6 242.8l.7-.2a.38 .38 0 0 1 .4 0 .38 .38 0 0 1 .2 .4l-1.4-.1z"/>
<path d="M250.6 242.8a.82 .82 0 0 1 1.3 .2l-.2 .1a.49 .49 0 0 0-.7 0v2h-.4zM251 243l-.1 2.1h-.3zM251 241.4l1.1-.1v.3h-.2h-.8zM251.1 241.3l2.1-.4-.1 .4zM251.1 241.3h1.2l-1.3 .1zM252 243.9l.4-.1v.4l-.4 .2zM252 243.5l.5-.2-.1 .5-.4 .1zM252 244.4l.4-.2 .2 .4-.4 .1zM252.2 244.7l.4-.1 .3 .3-.5 .1zM252.2 243.1l.6-.1-.3 .3-.5 .2zM252.3 243l.1-.1h.7l-.9 .2zM252.4 242.9l.6-.3 .6 .2v-1h.4v3a1.24 1.24 0 0 1-1.8 .1 1.24 1.24 0 0 1 0-1.8z"/>
<path d="M252.4 245l1.6-.2-.3 .3-1 .1zM252.4 242.9l1.2-.1v.2zM252.4 242.9h.7zM252.6 242.8l.5-.2 .5 .2zM252.6 243.1l.5-.2 .5 .2v1.6a.81 .81 0 0 1-1 0 .81 .81 0 0 1-.2-1zM252.7 245.2l1-.1zM253.6 241.8h.4v3l-.4-.1zM254.6 242.1h.4l-.2 .1zM254.6 245.1h.4zM254.6 242.7h.4l-.1 2.4h-.3zM254.6 242.7h.4v2.4h-.4zM254.6 241.8h.3l.1 .3h-.4z"/>
<path d="M254.7 241.8h.2zM255.4 244.7l.6 .2-.6 .1zM255.4 245l1.4-.1-.6 .3zM255.5 243.4l.3-.1 .2 .3-.4 .1zM255.5 243.2l.4-.1-.1 .2-.3 .1zM255.6 243.7a1.47 1.47 0 0 1 1.3 .4l.1 .5-.2 .3h-.5l.3-.3a.93 .93 0 0 0-.9-.8zM255.6 242.9h.7l-.8 .3zM255.6 242.9l.7-.3 .6 .2zM255.6 242.9l1.3-.1v.1l-.2 .2-.3-.2h-.8zM255.7 242.8a.77 .77 0 0 1 1.2 .2l-.1 .1a.5 .5 0 0 0-.6-.2 .5 .5 0 0 0-.3 .5 1.64 1.64 0 0 1 1.1 1.1 .87 .87 0 0 1-.7 .7 .87 .87 0 0 1-.9-.4l.2-.1a.54 .54 0 0 0 .6 .3 .54 .54 0 0 0 .3-.7 1.27 1.27 0 0 1-1-1zM257.4 241.8h.4l-.1 3.3h-.3zM257.4 241.8h.4v3.3h-.4z"/>
<path d="M257.4 245.1h.4zM257.9 243.8l.6-.2-.2 .2 .9 1.2-.5 .1zM258.6 242.9l.6-.1-.2 .2a1.14 1.14 0 0 1-1 .7zM258.7 245.1h.5zM258.7 242.7h.5l-.6 .2zM258.7 242.7h.5zM258.7 242.7h.5l-.9 1.1 .9 1.3h-.5l-.9-1.3 .6-.5zM259 241.5l.2-.2v.6zM259.2 240.9h.2l-.4 .6zM259.2 240.8l.5-.1-.5 .2zM259.2 241.9h.3zM259.3 240.8a.76 .76 0 0 1 1 0l.3 .4-.1 .5-.4 .3h-.6h.3a.64 .64 0 0 0 .6-.7 .64 .64 0 0 0-.7-.6z"/>
<path d="M259.4 242h.4zM259.5 240.9l.4 .1 .2 .2-.5-.1-.1 .7zM259.5 240.9h.2a.24 .24 0 0 1 .4 .2 .24 .24 0 0 1-.2 .3l.3 .4-.5-.4-.1 .4h-.1zM259.6 242.1l.5-.1zM259.6 240.6h.3zM259.6 241.1v.2h.4l-.4 .1v.4h-.1zM259.6 241.4l.4-.1-.1 .1 .3 .4zM259.6 241.1l.3 .1-.3 .1zM259.8 241.3l.3-.1-.1 .1zM268.1 260h142M268.1 251h142M268.1 242h142"/>
<path d="M360.1 242v45M267.2 264.1v-.1l-.3 .1 .4 .6-.1 .4-.4-.3M268.1 278h142M268.1 269h142M390.1 278v9"/>
<circle cx="107.1" cy="205.2" r="24"/>
<circle cx="241.5" cy="201.5" r="3.5"/>
<circle cx="241.5" cy="201.5" r="1.75"/>
<circle cx="243.4" cy="229.3" r="1.93"/>
<circle cx="243.5" cy="229" r="1.3"/>
<circle cx="254.8" cy="242" r=".26"/>
<circle cx="259.8" cy="241.3" r=".64"/>
<circle cx="259.8" cy="241.3" r=".77"/>
</g>
<g fill="#000">
<path d="M73.2 87.2l.6-.5 .6 .2 .3 .6-.3 .6-.6 .2-.6-.4zM79.6 106.6l.6-.4 .7 .1 .3 .7-.3 .6-.7 .1-.6-.4zM197.1 111.2l.5-.4 .7 .2 .3 .6-.3 .6-.7 .2-.5-.5zM240.6 233.5l.4-.1-.1 .2-.2 .1zM241 229.8l.1 .1-.2 .2zM240.7 233.7l.2-.1 .2 .2-.1 .3zM240.9 230.1l.2-.2 .1 .2-.2 .5zM240.7 233.3l.6-.4-.3 .5-.4 .1zM241.2 232.5l.3-.2-.2 .6-.6 .4zM241.2 230.1l.6 .9 .4 .3-.8 .2-.4-.9zM241.6 231.8l.5 .1-.8 .3zM241.3 232.2l.7-.3-.8 .6z"/>
<path d="M241.8 232.5l.2-.1a.2 .2 0 0 1 .3 .1 .2 .2 0 0 1-.2 .3h-.3zM241.1 233.8l.2 .2a1.43 1.43 0 0 1 1.4 .9l-.2 .3a1.39 1.39 0 0 0-1.4-1l-.1-.1zM241.5 229.3l.7-.3 .1 .6-.7 .2zM241.6 228.7l.7-.2-.1 .5-.7 .3zM241.6 229.8l.7-.2 .2 .3-.8 .2zM241.8 228.2l1-.3-.5 .6-.7 .2zM241.7 230.1l.8-.2 .3 .2-1 .2zM241.4 231.5l.8-.2 1.1 .3h1.4a1.7 1.7 0 0 1-2.5 .3l-.6-.1zM242.7 234.9l.2 .2-.4 .1zM242.1 227.8l1.2-.1-1.5 .5zM242.8 227.4l.9-.1zM241.8 230.3l1-.2 .5 .2h1.7a1.93 1.93 0 0 1-3.2 0z"/>
<path d="M243.3 235.4a1.24 1.24 0 0 1 .1 1.2l-.5-.6zM243.4 234.1l.3-.1-.4 1.4-.4 .6-.4-.8 .4-.1zM243 232.3l.9-.1-.2 .1 .2 .1-.4 .3zM243.6 236.1l2.4 1.8-.6 .1-.6-.4-1.3 .7 .1-1-.2-.7zM243 240l1-.7-.3 1.8-1.4 .2zM242.1 227.8a1.93 1.93 0 0 1 2.6 0 1.93 1.93 0 0 1 .3 2.5h-1.3a1.3 1.3 0 0 0 1.1-1.5 1.3 1.3 0 0 0-1.5-1.1zM243.5 232.7l.4-.3 1.4 .5 2.1 .5-2 .1-1.4-.5zM243.8 233.3l.5-.2-.6 .9-.3 .1zM244 233l.4 .1-.6 .2zM243.5 238.3l1.3-.7-.8 1.7-1 .7zM243.9 231.5l1.2-.6-.4 .7zM245.7 234.4l-.1 .4-.2 .1z"/>
<path d="M245.7 233.8v.6l-.4 .4 .1-.5zM245.5 233.8l.2-.2-.3 .7zM245.4 233.5h.4l-.3 .3zM245.4 234.9h.4zM245.4 234.9h.9l-.7 .3zM245.4 233.5h.4zM245.4 238a1.06 1.06 0 0 1 1.1 .2l1 2.9-1.4 .2a3.6 3.6 0 0 0-.7-3.3zM246.2 233.7h.3l-.1 .9-.1 .3h-.5l.3-.4zM246.6 233.6h4zM246.3 237.1l.9-.2a1.03 1.03 0 0 0-.7 1.3l-.4-.2zM246.9 233.8l.5-.1-.4 .3zM247 234l.2-.2 .1 .8-.3 .3z"/>
<path d="M247.3 234.6v.3l-.3 .1zM247 235l.3-.1 .1 .2-.3 .1zM246.5 236.9l3.1-.2-.9 .4-.1-.1a2.87 2.87 0 0 0-2.3 .1zM247.1 235.2l.3-.1 .3 .1-.5 .1zM247.2 235.3h1.1zM246.5 236.9l.3-.3a5 5 0 0 1 4.4 .1zM248 233.7h1.1zM246.9 233.7h3.1h-.2a1.13 1.13 0 0 1-.5 1.7l-.9 .1-1.2-.2h1.3a.93 .93 0 0 0 1.2-.7l-.1-.3a.54 .54 0 0 0-.5-.6l-2.2 .1zM250 233.7l.6-.1zM250.3 233.7h.2l.1 .1-.2 .1zM246.2 233.6h4.6l-4.6 .1zM250.4 233.9l.2-.1 .1 .2-.1 .2z"/>
<path d="M250.7 234l.2 .2-.1 .4-.2-.4zM250.9 234.2l.1 .4-.2 .2zM249.7 238.6l1.5-.4-.2 .3a6.1 6.1 0 0 0-1.8 2.7l-1.3 .1 1-1.3zM251 234.6l.1 .1-.3 .1zM251 235h.2zM249.6 236.7h1.6l.3 .2-1.6 .1zM250.8 234.8l.7-.2-.1 .2-.5 .1zM249.9 238l1.5-.6-.2 .8-1.5 .4zM250.9 234.9l.5-.1zM245.8 233.5l3.9-.1a3.9 3.9 0 0 1 2.9 .2l.5 .7-.9 .2-.3-.7-.6-.2 .2 1h-.2l-.1-.6-.3-.4h-4.7zM249.9 237l1.9-.2 .7 .3-2.6 .2zM252 236.4l.4-.2 .1 .9-.7-.3z"/>
<path d="M252.4 235.6v.6l-.4 .2zM252.5 234.6l-.1 1-.3 .4 .1-1zM249.9 237.3l2.6-.2 .1 .5-1 .2-.2-.4-1.5 .6zM252.2 234.5l.9-.2 .1 1.9-.4 .5-.1-2-.2-.2-.3 .5zM251.6 237.8l1-.2 .1 .2-.9 .6zM251.8 238.4l1-.6 .5 1-.1 2.1-2.1 .4a4.9 4.9 0 0 0 .7-2.9zM253.2 236.2l.1 2.6-.5-1v-1.1zM236 243.1v2h-.4zM235.6 242.9h.8l-.4 .1-.4 2zM235.6 242.9h.9zM235.6 242.8l.2-.1a1.17 1.17 0 0 1 1.7 .4v1.9l-.4 .1v-1.7a.48 .48 0 0 0-.6-.5zM237.1 245.1l.4-.1z"/>
<path d="M237.9 243.5l.5-.2-.1 1-.4 .2zM237.9 244.5l.4-.2 .2 .4-.4 .1zM238 243.1l.5-.1-.1 .3-.5 .2zM238.1 244.8l.4-.1 .1 .1zM238.1 243l.5-.1-.6 .2zM238.1 244.9h.6zM238.1 242.9h.8zM238.2 242.9a1.1 1.1 0 0 1 1.3-.2 1.1 1.1 0 0 1 .5 1.2l-.4 .2a.85 .85 0 0 0-.7-1.2zM238.2 244.9h1.5l-1.3 .2zM238.4 245.1l1.2-.1-.7 .2zM239.6 244.1l.4-.2-.2 .9-.8 .1 .4-.2zM240.1 242.7h.4z"/>
<path d="M240.1 242.7h.4l.7 1.9 1-1.8-.9 2.3h-.3zM241.8 242.7h.4zM241.8 242.7h.4l-1 1.9zM242.2 243.5l.5-.2v1l-.4 .2zM242.3 244.5l.4-.2 .1 .4-.3 .1zM242.4 243.1l.5-.1-.2 .3-.5 .2zM242.5 244.8l.3-.1 .2 .1zM242.5 243l.5-.1-.6 .2zM242.5 244.9h.5zM242.5 242.9h.7zM242.6 242.9a1.14 1.14 0 0 1 1.3-.1zM242.6 244.9h1.4l-1.2 .2z"/>
<path d="M242.3 241.6l1.1-.1-.2 .1zM242.3 241.4l1.2-.1-.1 .2-1.1 .1zM242.3 241.3l1.4-.2-.2 .2-1.2 .1zM242.8 245.1l1.1-.1-.6 .2zM242.6 242.9l1.3-.1 .4 .5 .1 .8-.2 .6-.2 .2h-.7a1.23 1.23 0 0 0 .4-1.9zM246.2 243.1v2h-.4zM245.8 242.9h.8l-.4 .1-.4 2zM245.8 242.9h.9zM245.8 242.8l.3-.1a1.17 1.17 0 0 1 1.6 .4v1.9l-.4 .1v-1.7a.48 .48 0 0 0-.6-.5zM246.1 241.5l1.3-.2-.3 .3zM246.1 241.3l1.4-.2-.1 .2-1.3 .2zM247.3 245.1l.4-.1z"/>
<path d="M248.1 244.1l.4-.2v.4l-.4 .2zM248.1 243.5l.5-.2-.1 .6-.4 .2zM248.1 244.5l.4-.2 .2 .4-.4 .1zM248.2 243.1l.5-.1-.1 .3-.5 .2zM248.3 244.8l.4-.1 .1 .1zM248.3 243l.5-.1-.6 .2zM248 241.6h1zM248.3 244.9h.6zM248.3 242.9h.8zM248.4 242.9a1.1 1.1 0 0 1 1.3-.2 1.1 1.1 0 0 1 .5 1.2l-.4 .2-.1-.8-.3-.4zM247.8 241.5l1.3-.2-.1 .3h-1zM248.4 244.9h1.5a1.13 1.13 0 0 1-1.5 0z"/>
<path d="M247.9 241.3l1.3-.1-1.4 .3zM249.8 244.1l.4-.2-.2 .9-.8 .1 .4-.2zM251 243l-.1 2.1h-.3zM250.6 242.8l.7-.2a.38 .38 0 0 1 .4 0 .38 .38 0 0 1 .2 .4l-1.4-.1zM250.5 242.9l.7-.1-.2 .2-.5 2.1zM251 241.4l1.1-.1v.3h-.2h-.8zM251.1 241.3h1.2l-1.3 .1zM251.1 241.3l2.1-.4-.1 .4zM252 243.9l.4-.1v.4l-.4 .2zM252 243.5l.5-.2-.1 .5-.4 .1zM252 244.4l.4-.2 .2 .4-.4 .1zM252.2 243.1l.6-.1-.3 .3-.5 .2z"/>
<path d="M252.2 244.7l.4-.1 .3 .3-.5 .1zM252.3 243l.1-.1h.7l-.9 .2zM252.4 242.9h.7zM252.6 242.8l.5-.2 .5 .2zM252.7 245.2l1-.1zM252.4 245l1.6-.2-.3 .3-1 .1zM252.4 242.9l1.2-.1v.2zM253.6 241.8h.4v3l-.4-.1zM254.7 241.8h.2zM254.6 241.8h.3l.1 .3h-.4zM254.6 242.7h.4v2.4h-.4zM254.6 245.1h.4z"/>
<path d="M254.6 242.1h.4l-.2 .1zM255.4 244.7l.6 .2-.6 .1zM255.5 243.2l.4-.1-.1 .2-.3 .1zM255.5 243.4l.3-.1 .2 .3-.4 .1zM255.6 242.9h.7l-.8 .3zM255.4 245l1.4-.1-.6 .3zM255.6 242.9l.7-.3 .6 .2zM255.6 243.7a1.47 1.47 0 0 1 1.3 .4l.1 .5-.2 .3h-.5l.3-.3a.93 .93 0 0 0-.9-.8zM255.6 242.9l1.3-.1v.1l-.2 .2-.3-.2h-.8zM257.4 245.1h.4zM257.4 241.8h.4v3.3h-.4zM257.9 243.8l.6-.2-.2 .2 .9 1.2-.5 .1z"/>
<path d="M258.7 242.7h.5zM258.6 242.9l.6-.1-.2 .2a1.14 1.14 0 0 1-1 .7zM259 241.5l.2-.2v.6zM258.7 242.7h.5l-.6 .2zM258.7 245.1h.5zM259.2 240.9h.2l-.4 .6zM259.2 241.9h.3zM259.2 240.8l.5-.1-.5 .2zM259.5 240.9l.4 .1 .2 .2-.5-.1-.1 .7zM259.6 241.4l.4-.1-.1 .1 .3 .4zM259.4 242h.4zM259.6 241.1v.2h.4l-.4 .1v.4h-.1z"/>
<path d="M259.6 240.6h.3zM259.3 240.8a.76 .76 0 0 1 1 0l.3 .4-.1 .5-.4 .3h-.6h.3a.64 .64 0 0 0 .6-.7 .64 .64 0 0 0-.7-.6zM259.8 241.3l.3-.1-.1 .1zM259.6 242.1l.5-.1z"/>
</g>
<path d="M125.8 205.2a18.8 18.8 0 0 0-27.6-16.5 18.8 18.8 0 0 0-1.5 32.2 18.8 18.8 0 0 0 29-14l.1-1.7" fill="none" stroke="#000" stroke-width=".21" stroke-dasharray=".5 .3" stroke-linecap="butt"/>
<!-- layer: 50_DIMENSIONS_ALL -->
<g fill="none" stroke="#000" stroke-width=".21">
<path d="M200.6 46.9l4.8-.7v1.5zM200.6 43.8v42.5M200.6 46.9h17.4M228.3 46.9h17.3M240.9 46.2l4.7 .7-4.7 .8zM245.6 43.8v42.5M56.2 79.5h16.4M67.8 78.7l4.8 .8-4.8 .8zM72.6 76.4v6.2M87.6 79.5l4.7-.8v1.6zM87.6 76.4v6.2M87.6 79.5h12.7"/>
<path d="M111.6 65.7h12.7M119.6 64.9l4.7 .8-4.7 .8zM124.3 62.5v10.3M125.8 65.7l4.8-.8v1.6zM125.8 62.5v8.8M125.8 65.7h10.5M205.9 63.3l4.7-.8v1.6zM205.9 60.1v12.7M205.9 63.3h9.7M230.6 63.3h9.8M235.6 62.5l4.8 .8-4.8 .8zM240.4 60.1v12.7"/>
<path d="M134.2 92.4h16.4M135.7 98.4h21M146.6 87.7h1.6l-.8 4.7zM147.4 98.4l.8 4.8h-1.6zM147.4 98.4v12.7M151.7 81h-4.3v11.4M153.5 98.4l.8 4.8h-1.6zM153.5 98.4v5.8M247.2 87.9h32.4M276.4 87.9l.8 4.8h-1.6zM276.4 87.9v11.5M135.7 117.9h21"/>
<path d="M152.7 113.2h1.6l-.8 4.7zM153.5 112.2v5.7M254.7 117.9h24.9M275.6 113.2h1.6l-.8 4.7zM276.4 107.3v10.6M72.6 149.3l4.7-.8v1.6zM72.6 146.1v23M72.6 149.3h29.3M112.2 149.3h29.4M136.8 148.5l4.8 .8-4.8 .8zM141.6 146.1v23M140.2 167.7h38.7"/>
<path d="M175.7 167.7l.8 4.8h-1.6zM175.7 167.7v34M175.7 209.6v33.1M143.2 239.7h10.8M150 234.9h1.6l-.8 4.8zM155.2 230.9h-4.4v8.8M174.9 237.9h1.6l-.8 4.8zM140.2 242.7h38.7M150.8 242.7l.8 4.8h-1.6zM150.8 242.7v12.7"/>
</g>
<g font-size="5.5">
<text x="217.6" y="65.3">⌀23</text>
<text x="217.6" y="65.3">⌀</text>
</g>
<g font-size="5.2">
<text x="52.7" y="44">SECTION</text>
<text x="81.6" y="44">SCREWS-SCREWS</text>
<text x="87.8" y="49.9">FRONT-FRONT</text>
<text x="220" y="48.9">30</text>
<text x="84.3" y="55.9">SCALE</text>
<text x="106.3" y="55.9">1.500</text>
<text x="138.2" y="67.7">1</text>
<text x="47.8" y="81.5">10</text>
<text x="153.6" y="83">4</text>
<text x="29.6" y="92.9">M5 thread</text>
<text x="273.2" y="105.3">20</text>
<text x="150.3" y="110.2">13</text>
<text x="23.3" y="125.4">M36x2 thread</text>
<text x="150.5" y="132">Ra 1.6</text>
<text x="103.9" y="151.3">46</text>
<text x="219.7" y="166.9">Break all sharp edges</text>
<text x="172.6" y="207.6">50</text>
<text x="157.2" y="232.9">2</text>
</g>
<g font-size="4.6">
<text x="255.3" y="204.2">A3</text>
<text x="235.3" y="213.2">mm</text>
<text x="251.2" y="213.2">1.000</text>
<text x="269.5" y="213.2">2020-09-07</text>
<text x="305" y="213.2">(YVDE)</text>
<text x="269.5" y="222.2">2021-01-29 GLQX (thread detailed)</text>
<text x="269.5" y="250.2">machined stainless steel</text>
<text x="361.5" y="249.2">ergoevo</text>
<text x="269.5" y="258.2">decapper nozzle support</text>
<text x="361.5" y="258.2">Approved</text>
<text x="361.5" y="267.2">DECAPPER-NOZZLE-SUPPOR</text>
<text x="403.2" y="267.2">1</text>
<text x="361.5" y="276.2">DECAPPER-NOZZLE-SUPPOR</text>
<text x="269.5" y="285.2">Sheet 1</text>
<text x="361.5" y="285.2">1/1</text>
</g>
<g font-size="2.3">
<text x="249.5" y="199.4">Format:</text>
<text x="269.5" y="199.4">Tolerancing:</text>
<text x="361.5" y="199.4">CR No.:</text>
<text x="381.5" y="199.4">Replaces:</text>
<text x="229.5" y="208.4">Unit:</text>
<text x="249.5" y="208.4">Scale:</text>
<text x="269.5" y="208.4">Created date/init/name:</text>
<text x="229.5" y="217.4">Ref. Cond.:</text>
<text x="269.5" y="217.4">Modified date/init/name:</text>
<text x="269.5" y="226.4">Approved date/init/name:</text>
<text x="269.5" y="235.4">QA Approved date/init/name:</text>
<text x="269.5" y="244.4">Material:</text>
<text x="361.5" y="244.4">Project:</text>
<text x="235.4" y="250.6">Copyright reserved</text>
<text x="269.5" y="253.4">Title:</text>
<text x="361.5" y="253.4">Release state:</text>
<text x="269.5" y="262.4">Title supplementary:</text>
<text x="361.5" y="262.4">Part/Asm. name:</text>
<text x="396.6" y="262.4">Rev.:</text>
<text x="269.5" y="271.4">Drawing Type:</text>
<text x="361.5" y="271.4">Drawing name:</text>
<text x="269.5" y="280.4">Sheet name:</text>
<text x="361.5" y="280.4">Sheet/Sheets total</text>
<text x="391.5" y="280.4">QBIQ No.:</text>
</g>
<g font-size="2.1">
<text x="229.5" y="257.7">The reproduction, distribu-</text>
<text x="229.5" y="260.2">tion and utilization of this</text>
<text x="229.5" y="262.6">document as well as the</text>
<text x="229.5" y="265.1">communication of its contents</text>
<text x="229.5" y="267.6">to others without express</text>
<text x="229.5" y="270.1">authorization is prohibited.</text>
<text x="229.5" y="272.5">Offenders will be held liable</text>
<text x="229.5" y="275">for the payment of damages.</text>
<text x="229.5" y="277.5">All rights reserved in the</text>
<text x="229.5" y="280">event of the grant of a</text>
<text x="229.5" y="282.4">patent, utility model or</text>
<text x="229.5" y="284.9">design.</text>
</g>
</svg>
